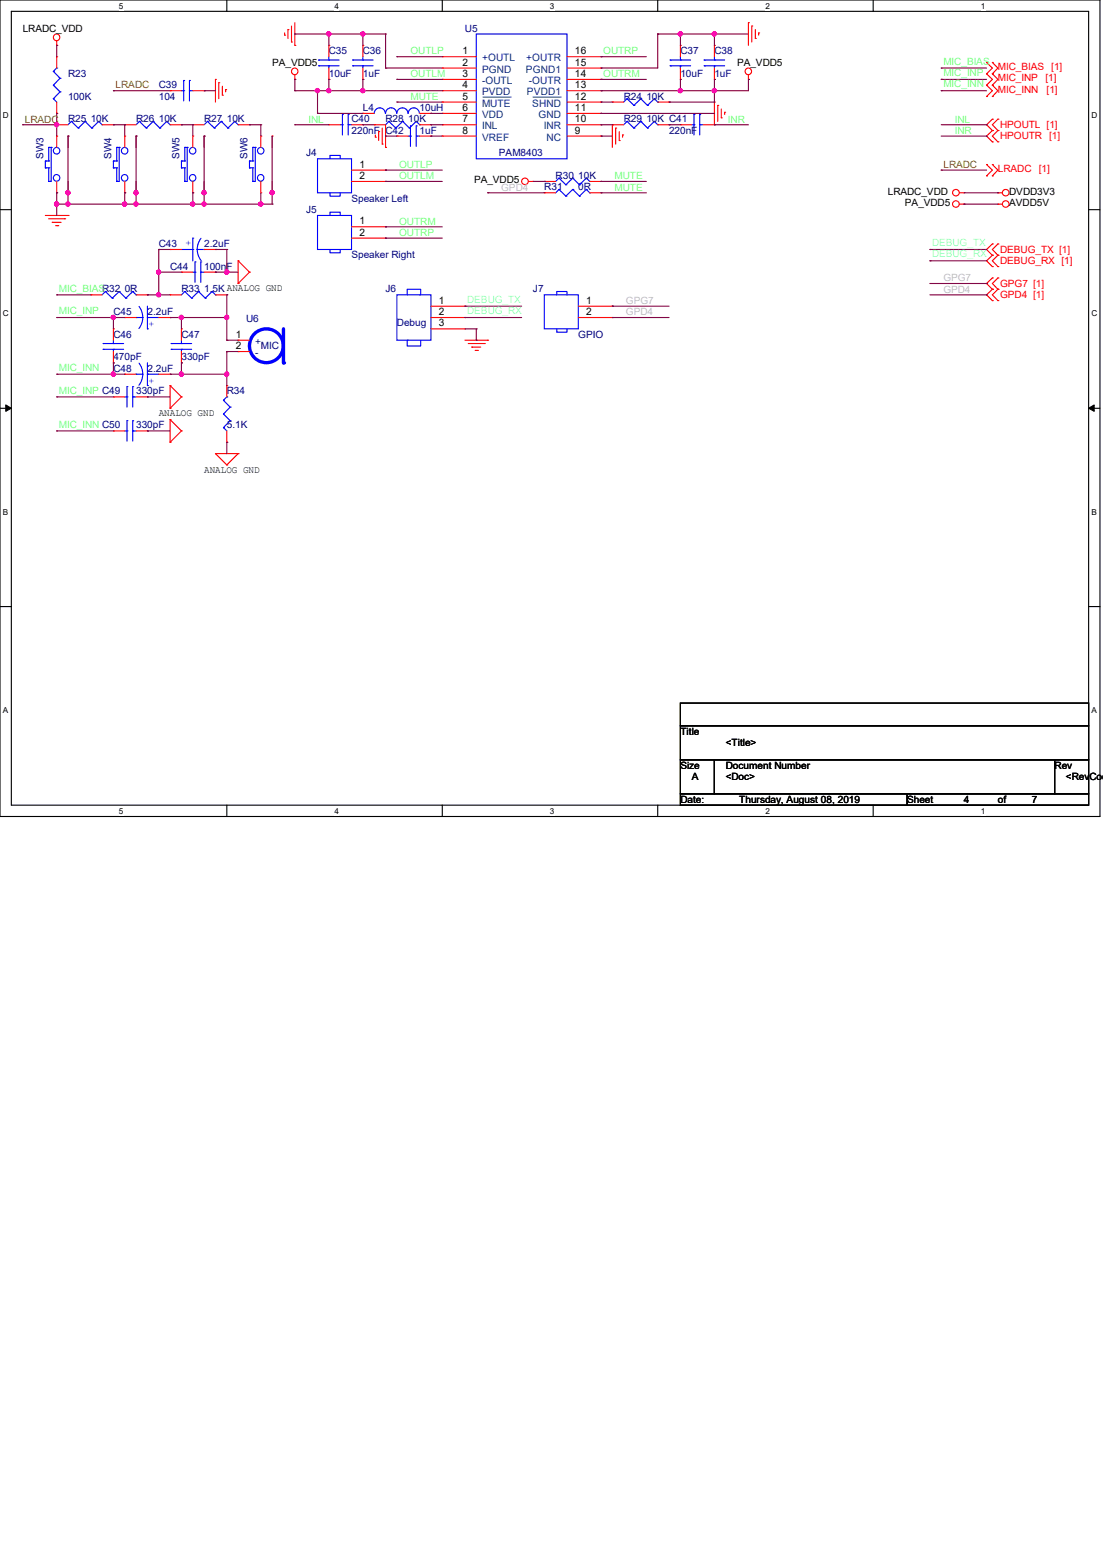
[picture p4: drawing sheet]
<svg xmlns="http://www.w3.org/2000/svg" width="210mm" height="297mm" viewBox="0 0 210 297" stroke-linecap="round" stroke-linejoin="round" font-family="sans-serif">
<path d="M0 0h209.4v155.4h-209.4zM2.2 2.2h205.1v151.1h-205.1z" fill="none" stroke="#000" stroke-width=".21"/>
<g fill="#fff">
<path d="M22.6 .3h.9v1.7h-.9z"/>
<path d="M22.6 153.5h.9v1.8h-.9z"/>
</g>
<path d="M43.2 0v2.2M43.2 153.3v2.1" fill="none" stroke="#000" stroke-width=".21"/>
<g fill="#fff">
<path d="M63.7 .3h.8v1.7h-.8z"/>
<path d="M63.7 153.5h.8v1.8h-.8z"/>
</g>
<path d="M84.2 0v2.2M84.2 153.3v2.1" fill="none" stroke="#000" stroke-width=".21"/>
<g fill="#fff">
<path d="M104.7 .3h.8v1.7h-.8z"/>
<path d="M104.7 153.5h.8v1.8h-.8z"/>
</g>
<path d="M125.2 0v2.2M125.2 153.3v2.1" fill="none" stroke="#000" stroke-width=".21"/>
<g fill="#fff">
<path d="M145.7 .3h.9v1.7h-.9z"/>
<path d="M145.7 153.5h.9v1.8h-.9z"/>
</g>
<path d="M166.2 0v2.2M166.2 153.3v2.1" fill="none" stroke="#000" stroke-width=".21"/>
<g fill="#fff">
<path d="M186.7 .3h.9v1.7h-.9z"/>
<path d="M186.7 153.5h.9v1.8h-.9z"/>
<path d="M.6 21h1.1v1.8h-1.1z"/>
<path d="M207.8 21h1.1v1.8h-1.1z"/>
<path d="M.6 58.8h1.1v1.7h-1.1z"/>
<path d="M207.8 58.8h1.1v1.7h-1.1z"/>
</g>
<path d="M0 39.9h2.2M207.3 39.9h2.1" fill="none" stroke="#000" stroke-width=".21"/>
<g fill="#fff">
<path d="M.6 96.6h1v1.7h-1z"/>
<path d="M207.8 96.6h1v1.7h-1z"/>
</g>
<path d="M0 77.7h2.2M207.3 77.7h2.1" fill="none" stroke="#000" stroke-width=".21"/>
<path d="M1.1 77.1l1.1 .6-1.1 .6zM207.3 77.7l1-.6v1.2z" fill="#000" stroke="#000" stroke-width=".19"/>
<g fill="#fff">
<path d="M.6 134.4h.9v1.7h-.9z"/>
<path d="M207.8 134.4h1v1.7h-1z"/>
</g>
<path d="M0 115.5h2.2M207.3 115.5h2.1M129.5 133.9h77.8v4.3h-77.8zM129.5 138.2h77.8v6.5h-77.8zM129.5 144.7h6.5v6.4h-6.5zM129.5 151.1h43.2v2.2h-43.2zM136 144.7h64.8v6.4h-64.8zM172.7 151.1h34.6v2.2h-34.6zM200.8 144.7h6.5v6.4h-6.5z" fill="none" stroke="#000" stroke-width=".21"/>
<g fill="none" stroke="#f00" stroke-width=".21">
<path d="M10.8 8.6h.1M10.8 7.8v.8M41 15.1h.1M41 15.1v4.3M41.7 15.7h.1M41.7 15.7v3.1M42.3 18.1h.1M42.3 16.4v1.7M43 17.1h.1M43 17.1v.4M54.2 6.7h.1M54.2 6.3v.4"/>
<path d="M54.8 5.6h.1M54.8 5.6v1.7M55.5 8h.1M55.5 5v3M56.1 8.6h.1M56.1 15.1h.1M56.1 4.3v4.3M56.1 14.3v.8M136 19.4h.1M136 19.4v4.3M142.5 4.3h.1M142.5 15.1h.1"/>
<path d="M142.5 4.3v4.3M142.5 14.3v.8M143.1 5h.1M143.1 5v3M143.8 7.3h.1M143.8 5.6v1.7M144.4 6.3h.1M144.4 6.3v.4M187.8 14.1h.1M187.8 11.9h.1M187.8 16.2h.1M187.8 18.4h.1"/>
<path d="M187.8 11.9l1.1 1.1-1.1 1.1M187.8 14.1l1.1 1-1.1 1.1M187.8 16.2l1.1 1.1-1.1 1.1M188.9 14.1h.1M188.9 11.9h.1M188.9 16.2h.1M188.9 18.4h.1M188.9 11.9l1.1 1.1-1.1 1.1M188.9 14.1l1.1 1-1.1 1.1M188.9 16.2l1.1 1.1-1.1 1.1M36.7 36.7h.1M36.7 25.9h.1"/>
<path d="M36.7 25.9v2.2M36.7 34.5v2.2M38.9 25.9h.1M38.9 36.7h.1M38.9 25.9v2.2M38.9 34.5v2.2M71.5 26.1h.1M71.5 25.7v.4M72.1 25.1h.1M72.1 25.1v1.7M72.8 27.4h.1M72.8 24.4v3"/>
<path d="M73.4 28.1h.1M73.4 23.7v4.4M100.6 34.5h.9M101.5 34.5h.1M116.6 23.7h.1M116.6 23.7v4.4M117.2 24.4h.1M117.2 24.4v3M117.9 26.8h.1M117.9 25.1v1.7M118.5 25.7h.1M118.5 25.7v.4"/>
<path d="M136.7 20.1h.1M136.7 20.1v3M137.3 22.4h.1M137.3 20.7v1.7M138 21.4h.1M138 21.4v.4M182.7 36.7h.8M182.7 38.9h.8M183.5 36.7h.1M183.5 38.9h.1M187.8 33.5h.1M187.8 31.3h.1"/>
<path d="M187.8 31.3l1.1 1.1-1.1 1.1M188.9 22.7h.1M188.9 24.8h.1M188.9 27h.1M188.9 33.5h.1M188.9 31.3h.1M188.9 22.7l-1.1 1 1.1 1.1M188.9 24.8l-1.1 1.1 1.1 1.1M188.9 31.3l1.1 1.1-1.1 1.1M190 36.7h.1M190 38.9h.1M190 24.8h.1"/>
<path d="M190 22.7h.1M190 27h.1M190 36.7h.8M190 38.9h.8M190 22.7l-1.1 1 1.1 1.1M190 24.8l-1.1 1.1 1.1 1.1M8.6 41h4.4M9.3 41.7h3M9.9 42.3h.1M9.9 42.3h1.7M10.6 43h.4M11 43h.1"/>
<path d="M12.3 41.7h.1M13 41h.1M45.3 49.7h.1M45.3 54h.1M45.3 49.7v4.3M45.3 49.7l2.2 2.1M47.5 51.8h.1M47.5 51.8l-2.2 2.2M188.9 46.4h.1M188.9 48.6h.1M188.9 50.8h.1M188.9 52.9h.1"/>
<path d="M188.9 55.1h.1M188.9 57.2h.1M188.9 46.4l-1.1 1.1 1.1 1.1M188.9 48.6l-1.1 1.1 1.1 1.1M188.9 52.9l-1.1 1.1 1.1 1.1M188.9 55.1l-1.1 1 1.1 1.1M190 48.6h.1M190 46.4h.1M190 50.8h.1M190 55.1h.1M190 52.9h.1M190 57.2h.1"/>
<path d="M190 46.4l-1.1 1.1 1.1 1.1M190 48.6l-1.1 1.1 1.1 1.1M190 52.9l-1.1 1.1 1.1 1.1M190 55.1l-1.1 1 1.1 1.1M21.6 69.1h.1M21.6 62.6h.1M21.6 62.6v2.2M21.6 66.9v2.2M32.4 73.4h.1M32.4 77.7h.1M32.4 79.9h.1M32.4 73.4v4.3"/>
<path d="M32.4 79.9v4.3M32.4 73.4l2.1 2.2M32.4 79.9l2.1 2.1M34.5 75.6h.1M34.5 75.6l-2.1 2.1M88.5 64.8h4.3M89.2 65.4h3M89.8 66.1h.1M89.8 66.1h1.7M90.5 66.7h.4M90.9 66.7h.1M92.2 65.4h.1"/>
<path d="M92.8 64.8h.1M32.4 84.2h.1M34.5 82h.1M34.5 82l-2.1 2.2M41 86.4h.1M41 86.4h4.3M41 86.4l2.2 2.1M43.2 88.5h.1M45.3 86.4h.1M45.3 86.4l-2.1 2.1"/>
<circle cx="10.8" cy="7.1" r=".62"/>
<circle cx="56.1" cy="13.6" r=".62"/>
<circle cx="142.5" cy="13.6" r=".62"/>
<circle cx="100" cy="34.5" r=".63"/>
<circle cx="182" cy="36.7" r=".63"/>
<circle cx="182" cy="38.8" r=".63"/>
<circle cx="191.5" cy="36.7" r=".63"/>
<circle cx="191.5" cy="38.8" r=".63"/>
</g>
<g fill="none" stroke="#00f" stroke-width=".21">
<path d="M34.5 30.6h.1M34.5 32h.1M34.5 30.6h.7M34.5 30.6v1.4M34.5 32h.7M35.2 28.1h.1M35.2 30.6h.1M35.2 32h.1M35.2 34.5h.1M35.2 28.1h.4M35.2 28.1v2.5M35.2 32v2.5"/>
<path d="M35.6 28.1h.1M35.6 28.1v6.4h-.4M19.6 65.4h.1M19.6 66.5h.1M19.6 65.4h3.9M19.6 66.5h3.9M21.6 66.5h.1M21.6 65.4h.1M21.6 64.8v.6M21.6 66.5v.4"/>
<circle cx="36.7" cy="33.9" r=".62"/>
<circle cx="36.7" cy="28.7" r=".62"/>
</g>
<g fill="none" stroke="#00f" stroke-width=".63">
<path d="M54 62.6v6.5"/>
<circle cx="50.7" cy="65.8" r="3.2"/>
</g>
<circle cx="54" cy="69.1" r=".32" fill="#00f"/>
<g fill="none" stroke="#f00" stroke-width=".21">
<path d="M10.8 10.8h.1M10.8 10.8v2.2M10.8 19.4v2.2M32.4 17.3h.1M32.4 17.3h2.1M36.7 17.3h2.2M38.9 17.3h.1M62.6 15.1h.1M62.6 8.6h.1M62.6 8.6v2.2M62.6 13v2.1M69.1 15.1h.1"/>
<path d="M69.1 8.6h.1M69.1 8.6v2.2M69.1 13v2.1M84.2 10.8h.1M84.2 13h.1M84.2 15.1h.1M84.2 17.3h.1M84.2 19.4h.1M84.2 10.8h6.5M84.2 13h6.5M84.2 15.1h6.5M84.2 17.3h6.5"/>
<path d="M84.2 19.4h6.5M107.9 10.8h6.5M107.9 13h6.5M107.9 15.1h6.5M107.9 17.3h6.5M107.9 19.4h6.5M114.4 19.4h.1M114.4 17.3h.1M114.4 15.1h.1M114.4 13h.1M114.4 10.8h.1M116.6 19.4h.1"/>
<path d="M116.6 19.4h2.1M125.2 19.4h2.2M127.4 19.4h.1M129.5 15.1h.1M129.5 8.6h.1M129.5 8.6v2.2M129.5 13v2.1M136 15.1h.1M136 8.6h.1M136 8.6v2.2M136 13v2.1M10.8 36.7h.1"/>
<path d="M10.8 25.9h.1M10.8 23.7h.1M10.8 21.6h.1M10.8 23.7h2.2M10.8 25.9v2.2M10.8 34.5v2.2M13 25.9h.1M13 36.7h.1M13 25.9v2.2M13 34.5v2.2M19.4 23.7h2.2M21.6 23.7h.1"/>
<path d="M23.7 23.7h.1M23.7 36.7h.1M23.7 25.9h.1M23.7 23.7h2.2M23.7 25.9v2.2M23.7 34.5v2.2M25.9 25.9h.1M25.9 36.7h.1M25.9 25.9v2.2M25.9 34.5v2.2M32.4 23.7h2.1M34.5 23.7h.1"/>
<path d="M36.7 23.7h.1M36.7 23.7h2.2M45.3 23.7h2.2M47.5 23.7h.1M49.7 36.7h.1M49.7 25.9h.1M49.7 25.9v2.2M49.7 34.5v2.2M51.8 25.9h.1M51.8 36.7h.1M51.8 25.9v2.2M51.8 34.5v2.2"/>
<path d="M62.6 23.7h.1M62.6 23.7h2.2M66.9 23.7h2.2M66.9 32.4h6.5M66.9 34.5h6.5M69.1 21.6h.1M69.1 23.7h.1M69.1 21.6h2.1M71.2 23.7h.1M71.2 23.7h2.2M73.4 32.4h.1M73.4 34.5h.1"/>
<path d="M75.6 25.9h.1M75.6 25.9h2.1M79.9 23.7h2.1M79.9 21.6h2.1M79.9 25.9h2.1M82 25.9h.1M82 21.6h.1M82 23.7h.1M84.2 21.6h.1M84.2 23.7h.1M84.2 25.9h.1M84.2 23.7h6.5"/>
<path d="M84.2 21.6h6.5M84.2 25.9h6.5M103.6 36.7h.1M103.6 34.5h.1M103.6 34.5h2.2M103.6 36.7h2.2M107.9 23.7h6.5M107.9 21.6h6.5M107.9 25.9h6.5M112.3 34.5h2.1M112.3 36.7h2.1M114.4 25.9h.1"/>
<path d="M114.4 23.7h.1M114.4 21.6h.1M114.4 36.7h.1M114.4 34.5h.1M116.6 23.7h.1M116.6 23.7h2.1M125.2 23.7h2.2M127.4 23.7h.1M129.5 23.7h.1M129.5 23.7h2.2M133.9 23.7h2.1M136 23.7h.1"/>
<path d="M17.3 56.1h.1M17.3 56.1h2.1M25.9 56.1h2.2M28.1 56.1h.1M32.4 56.1h.1M32.4 47.5h.1M32.4 56.1h2.1M32.4 47.5h2.1M34.5 51.8h.1M34.5 51.8h2.2M38.9 51.8h2.1M38.9 47.5h2.1"/>
<path d="M41 51.8h.1M41 47.5h.1M41 56.1h2.2M43.2 56.1h.1M66.9 43.2h6.5M66.9 45.3h6.5M73.4 43.2h.1M73.4 45.3h.1M82 58.3h6.5M88.5 58.3h.1M110.1 58.3h6.5M116.6 58.3h.1"/>
<path d="M21.6 75.6h.1M21.6 75.6h2.1M23.7 60.5h.1M23.7 71.2h.1M23.7 60.5h2.2M23.7 71.2h2.2M25.9 75.6h2.2M28.1 75.6h.1M30.2 60.5h2.2M30.2 71.2h2.2M32.4 60.5h.1M32.4 71.2h.1"/>
<path d="M34.5 69.1h.1M34.5 62.6h.1M34.5 62.6v2.2M34.5 66.9v2.2M43.2 73.4h.1M43.2 73.4v2.2M45.3 64.8h.1M45.3 66.9h.1M45.3 64.8h2.2M45.3 66.9h2.2M82 60.5h6.5M82 62.6h6.5"/>
<path d="M88.5 60.5h.1M88.5 62.6h.1M110.1 60.5h6.5M116.6 60.5h.1M21.6 82h.1M21.6 82h2.1M25.9 82h2.2M28.1 82h.1M43.2 84.2h.1M43.2 82v2.2"/>
</g>
<g fill="none" stroke="#00f" stroke-width=".21">
<path d="M10.2 18.8h.1M10.2 16.2h.1M10.2 13.6h.1M10.2 18.8l.6 .6M10.2 16.2l1.2 1.3M10.2 13.6l1.2 1.3M10.8 13h.1M10.8 13l-.6 .6M11.4 17.5h.1M11.4 14.9h.1M11.4 17.5l-1.2 1.3M11.4 14.9l-1.2 1.3"/>
<path d="M34.5 17.3h.5M35 17.3h.1M35 15.3h.1M35 15.3v3.9M36.1 15.3h.1M36.1 17.3h.1M36.1 17.3h.6M36.1 15.3v3.9M60.7 11.4h.1M60.7 12.5h.1M60.7 11.4h3.9M60.7 12.5h3.9"/>
<path d="M62.6 12.5h.1M62.6 11.4h.1M62.6 10.8v.6M62.6 12.5v.5M67.1 11.4h.1M67.1 12.5h.1M67.1 11.4h3.9M67.1 12.5h3.9M69.1 12.5h.1M69.1 11.4h.1M69.1 10.8v.6M69.1 12.5v.5"/>
<path d="M90.7 6.5h17.2v23.7h-17.2zM119.4 18.8h.1M119.4 18.8l-.7 .6M119.4 18.8l1.3 1.3M122 18.8h.1M122 18.8l-1.3 1.3M122 18.8l1.3 1.3M124.6 18.8h.1M124.6 18.8l-1.3 1.3M124.6 18.8l.6 .6M125.2 19.4h.1M127.6 11.4h.1"/>
<path d="M127.6 12.5h.1M127.6 11.4h3.9M127.6 12.5h3.9M129.5 12.5h.1M129.5 11.4h.1M129.5 10.8v.6M129.5 12.5v.5M134.1 11.4h.1M134.1 12.5h.1M134.1 11.4h3.9M134.1 12.5h3.9M136 12.5h.1"/>
<path d="M136 11.4h.1M136 10.8v.6M136 12.5v.5M8.6 30.6h.1M8.6 32h.1M8.6 30.6h.7M8.6 32h.7M8.6 30.6v1.4M9.3 28.1h.1M9.3 30.6h.1M9.3 32h.1M9.3 34.5h.1"/>
<path d="M9.3 28.1h.4M9.3 28.1v2.5M9.3 32v2.5M9.7 28.1h.1M9.7 28.1v6.4h-.4M13.6 23.1h.1M13.6 23.1l-.6 .6M13.6 23.1l1.3 1.3M14.9 24.4h.1M16.2 23.1h.1M16.2 23.1l-1.3 1.3M16.2 23.1l1.3 1.3"/>
<path d="M17.5 24.4h.1M18.8 23.1h.1M18.8 23.1l-1.3 1.3M18.8 23.1l.6 .6M19.4 23.7h.1M21.6 30.6h.1M21.6 32h.1M21.6 30.6h.6M21.6 32h.6M21.6 30.6v1.4M22.2 28.1h.1M22.2 30.6h.1"/>
<path d="M22.2 32h.1M22.2 34.5h.1M22.2 28.1h.5M22.2 28.1v2.5M22.2 32v2.5M22.7 28.1h.1M22.7 28.1v6.4h-.5M26.5 23.1h.1M26.5 23.1l-.6 .6M26.5 23.1l1.4 1.3M27.9 24.4h.1M29.2 23.1h.1"/>
<path d="M29.2 23.1l-1.3 1.3M29.2 23.1l1.2 1.3M30.4 24.4h.1M31.7 23.1h.1M31.7 23.1l-1.3 1.3M31.7 23.1l.7 .6M32.4 23.7h.1M39.5 23.1h.1M39.5 23.1l-.6 .6M39.5 23.1l1.3 1.3M40.8 24.4h.1M42.1 23.1h.1"/>
<path d="M42.1 23.1l-1.3 1.3M42.1 23.1l1.3 1.3M43.4 24.4h.1M44.7 23.1h.1M44.7 23.1l-1.3 1.3M44.7 23.1l.6 .6M45.3 23.7h.1M47.5 30.6h.1M47.5 32h.1M47.5 30.6h.6M47.5 30.6v1.4M47.5 32h.6"/>
<path d="M48.1 28.1h.1M48.1 30.6h.1M48.1 32h.1M48.1 34.5h.1M48.1 28.1h.5M48.1 28.1v2.5M48.1 32v2.5M48.6 28.1h.1M48.6 28.1v6.4h-.5M60.5 30.2h6.4v6.5h-6.4zM62.8 30.2v-.6h2v.6M62.8 36.7v.6h2v-.6"/>
<path d="M64.8 23.7h.4M65.2 23.7h.1M65.2 21.8h.1M65.2 21.8v3.9M66.3 21.8h.1M66.3 23.7h.1M66.3 23.7h.6M66.3 21.8v3.9M71.2 21.6a1.06 1.06 0 0 1 1.1-1.1 1.06 1.06 0 0 1 1.1 1.1M73.4 21.6a1.06 1.06 0 0 1 1.1-1.1 1.06 1.06 0 0 1 1 1.1M74 23.1h.1M74 23.1l-.6 .6"/>
<path d="M74 23.1l1.4 1.3M75.4 24.4h.1M75.6 21.6a1.06 1.06 0 0 1 1-1.1 1.06 1.06 0 0 1 1.1 1.1M76.7 23.1h.1M76.7 23.1l-1.3 1.3M76.7 23.1l1.2 1.3M77.7 21.6a1.06 1.06 0 0 1 1.1-1.1 1.06 1.06 0 0 1 1 1.1M77.7 25.9h.4M77.9 24.4h.1M78.1 25.9h.1M78.1 24h.1M78.1 24v3.9"/>
<path d="M79.2 24h.1M79.2 25.9h.1M79.2 23.1h.1M79.2 25.9h.7M79.2 24v3.9M79.2 23.1l-1.3 1.3M79.2 23.1l.7 .6M79.9 23.7h.1M106.4 36.1h.1M106.4 33.9h.1M106.4 36.1l-.6 .6M106.4 36.1l1.3 1.2"/>
<path d="M106.4 33.9l-.6 .6M106.4 33.9l1.3 1.3M107.7 37.3h.1M107.7 35.2h.1M109.1 36.1h.1M109.1 33.9h.1M109.1 36.1l-1.4 1.2M109.1 36.1l1.2 1.2M109.1 33.9l-1.4 1.3M109.1 33.9l1.2 1.3M110.3 37.3h.1M110.3 35.2h.1"/>
<path d="M111.6 36.1h.1M111.6 33.9h.1M111.6 36.1l-1.3 1.2M111.6 36.1l.7 .6M111.6 33.9l-1.3 1.3M111.6 33.9l.7 .6M112.3 36.7h.1M112.3 34.5h.1M119.4 23.1h.1M119.4 23.1l-.7 .6M119.4 23.1l1.3 1.3M120.7 24.4h.1"/>
<path d="M120.7 20.1h.1M122 23.1h.1M122 23.1l-1.3 1.3M122 23.1l1.3 1.3M123.3 24.4h.1M123.3 20.1h.1M124.6 23.1h.1M124.6 23.1l-1.3 1.3M124.6 23.1l.6 .6M125.2 23.7h.1M131.7 23.7h.4M132.1 23.7h.1"/>
<path d="M132.1 21.8h.1M132.1 21.8v3.9M133.2 21.8h.1M133.2 23.7h.1M133.2 23.7h.7M133.2 21.8v3.9M20.1 55.5h.1M20.1 55.5l-.7 .6M20.1 55.5l1.3 1.3M21.4 56.8h.1M22.7 55.5h.1M22.7 55.5l-1.3 1.3"/>
<path d="M22.7 55.5l1.3 1.3M24 56.8h.1M25.3 55.5h.1M25.3 55.5l-1.3 1.3M25.3 55.5l.6 .6M25.9 56.1h.1M26.5 58.3l.6 1.2 .1 1-.3 1.3-.4 .7M28.1 58.3v4.3M34.5 47.5h2.2M35.2 55.5h.1M35.2 55.5l-.7 .6M35.2 55.5l1.3 1.3"/>
<path d="M36.5 56.8h.1M36.7 45.3h.1M36.7 47.5h.1M36.7 51.8h.4M36.7 45.3v4.4M37.1 51.8h.1M37.1 49.9h.1M37.1 49.9v3.9M37.5 47.5l.3 1.3 .5 .8M37.5 47.5h1.4M37.8 55.5h.1M37.8 55.5l-1.3 1.3"/>
<path d="M37.8 55.5l1.3 1.3M38.2 49.9h.1M38.2 51.8h.1M38.2 51.8h.7M38.2 49.9v3.9M38.3 45.4l-.6 1.2-.2 .9M38.9 47.5h.1M39.1 56.8h.1M40.4 55.5h.1M40.4 55.5l-1.3 1.3M40.4 55.5l.6 .6M41 56.1h.1"/>
<path d="M60.5 41h6.4v6.5h-6.4zM62.8 41v-.6h2v.6M62.8 47.5v.6h2v-.6M75.6 56.1h6.4v8.7h-6.4zM77.5 56.1v-1h2.6v1h-.2M103.6 56.1h6.5v6.5h-6.5zM106 56.1v-.6h1.9v.6M23.7 75.6h.5M24.2 75.6h.1M24.2 73.6h.1M24.2 73.6v3.9M25.3 73.6h.1"/>
<path d="M25.3 75.6h.1M25.3 75.6h.6M25.3 73.6v3.9M25.9 60.5h.1M25.9 71.2h.1M25.9 60.5h1.3M25.9 71.2h1.3M26.5 69.1l.6 1.2 .1 1-.3 1.3-.4 .7M28.1 62.6h.1M28.1 60.5h.1M28.1 73.4h.1M28.1 71.2h.1"/>
<path d="M28.1 60.5h2.1M28.1 69.1v4.3M28.1 71.2h2.1M32.6 65.4h.1M32.6 66.5h.1M32.6 65.4h3.9M32.6 66.5h3.9M34.5 66.5h.1M34.5 65.4h.1M34.5 64.8v.6M34.5 66.5v.4M42.5 78.8h.1"/>
<path d="M42.5 76.2h.1M42.5 78.8l1.3 1.3M42.5 76.2l1.3 1.3M43.2 75.6h.1M43.2 75.6l-.7 .6M43.8 77.5h.1M43.8 77.5l-1.3 1.3M77.7 64.8h-.2v1.1h2.6v-1.1M106 62.6v.6h1.9v-.6M23.7 82h.5M24.2 82h.1M24.2 80.1h.1"/>
<path d="M24.2 80.1v3.9M25.3 80.1h.1M25.3 82h.1M25.3 80.1v3.9M25.3 82h.6M42.5 81.4h.1M42.5 81.4l.7 .6M43.8 80.1h.1M43.8 80.1l-1.3 1.3"/>
<circle cx="10.8" cy="33.9" r=".62"/>
<circle cx="10.8" cy="28.7" r=".62"/>
<circle cx="23.7" cy="28.7" r=".62"/>
<circle cx="23.7" cy="33.9" r=".62"/>
<circle cx="49.6" cy="33.9" r=".62"/>
<circle cx="49.6" cy="28.7" r=".62"/>
</g>
<path d="M91.9 18.5h5.3M97.2 18.5h.1M101.4 18.5h5.3M106.7 18.5h.1" fill="none" stroke="#004080" stroke-width=".19"/>
<g fill="none" stroke="#800040" stroke-width=".21">
<path d="M10.8 8.6h.1M10.8 8.6v2.2M21.6 17.3h.1M21.6 17.3h10.8M38.9 17.3h.1M38.9 17.3h2.1M56.1 6.5h.1M56.1 15.1h.1M56.1 17.3h.1M56.1 17.3h28.1M56.1 6.5h17.3M56.1 15.1v2.2"/>
<path d="M60.5 17.3h.1M60.5 17.3v4.3M62.6 6.5h.1M62.6 15.1h.1M62.6 17.3h.1M62.6 6.5v2.1M62.6 15.1v2.2M69.1 6.5h.1M69.1 15.1h.1M69.1 17.3h.1M69.1 6.5v2.1M69.1 15.1v2.2"/>
<path d="M73.4 6.5h.1M73.4 13h.1M73.4 6.5v6.5M73.4 13h10.8M75.6 10.8h.1M75.6 15.1h.1M75.6 19.4h.1M75.6 10.8h8.6M75.6 15.1h8.6M75.6 19.4h8.6M114.4 10.8h.1M114.4 13h.1"/>
<path d="M114.4 15.1h.1M114.4 17.3h.1M114.4 19.4h.1M114.4 10.8h8.7M114.4 15.1h8.7M114.4 19.4h2.2M125.2 6.5h.1M125.2 6.5h17.3M125.2 6.5v6.5h-10.8M127.4 19.4h.1M129.5 6.5h.1M129.5 15.1h.1"/>
<path d="M129.5 17.3h.1M129.5 6.5v2.1M129.5 15.1v2.2M136 6.5h.1M136 15.1h.1M136 17.3h.1M136 6.5v2.1M136 15.1v4.3h-8.6M142.5 15.1h.1M142.5 15.1v2.2h-28.1M179.2 13h.1M179.2 15.1h.1"/>
<path d="M179.2 17.3h.1M179.2 17.3h8.6M179.2 13h8.6M179.2 15.1h8.6M4.3 23.7h.1M4.3 23.7h6.5M10.8 21.6h.1M10.8 23.7h.1M10.8 36.7h.1M10.8 38.9h.1M10.8 21.6v4.3M10.8 36.7v4.3"/>
<path d="M10.8 38.9h41M13 25.9h.1M13 36.7h.1M13 38.9h.1M13 25.9v13M21.6 23.7h.1M21.6 23.7h2.1M23.7 23.7h.1M23.7 36.7h.1M23.7 38.9h.1M23.7 23.7v2.2M23.7 36.7v2.2"/>
<path d="M25.9 25.9h.1M25.9 36.7h.1M25.9 38.9h.1M25.9 25.9v13M34.5 23.7h.1M34.5 23.7h2.2M36.7 23.7h.1M36.7 36.7h.1M36.7 38.9h.1M36.7 23.7v2.2M36.7 36.7v2.2M38.9 25.9h.1"/>
<path d="M38.9 36.7h.1M38.9 38.9h.1M38.9 25.9v13M47.5 23.7h.1M47.5 23.7h2.2M49.7 23.7h.1M49.7 38.9h.1M49.7 23.7v2.2M49.7 36.7v2.2M51.8 36.7h.1M51.8 38.9h.1M51.8 25.9v13"/>
<path d="M56.1 23.7h.1M56.1 23.7h6.5M60.5 21.6h.1M60.5 21.6h8.6M69.1 23.7h.1M69.1 23.7h2.1M73.4 32.4h.1M73.4 34.5h.1M73.4 25.9h.1M73.4 32.4h10.8M73.4 34.5h10.8M73.4 25.9h2.2"/>
<path d="M82 21.6h.1M82 23.7h.1M82 25.9h.1M82 23.7h2.2M82 21.6h2.2M82 25.9h2.2M92.8 36.7h.1M92.8 36.7h10.8M101.5 34.5h2.1M103.6 34.5h.1M114.4 21.6h.1M114.4 23.7h.1"/>
<path d="M114.4 25.9h.1M114.4 34.5h.1M114.4 36.7h.1M114.4 23.7h2.2M114.4 34.5h8.7M114.4 21.6h21.6M114.4 25.9h2.2M114.4 36.7h8.7M127.4 23.7h.1M127.4 23.7h2.1M136 23.7h.1M136 23.7h6.5"/>
<path d="M179.2 32.4h.1M179.2 23.7h8.6M179.2 32.4h8.6M179.2 25.9h8.6M183.5 38.9h.1M183.5 38.9h6.5M183.5 36.7h6.5M187.8 23.7h.1M187.8 25.9h.1M190 36.7h.1M10.8 56.1h.1M10.8 56.1h6.5"/>
<path d="M28.1 56.1h.1M28.1 56.1h4.3M30.2 47.5h.1M30.2 56.1h.1M30.2 51.8h.1M30.2 47.5h2.2M30.2 47.5v8.6M30.2 51.8h4.3M41 51.8h.1M41 47.5h.1M41 47.5h2.2M41 51.8h4.3"/>
<path d="M43.2 56.1h.1M43.2 47.5h.1M43.2 51.8h.1M43.2 47.5v4.3M43.2 56.1v8.7M73.4 43.2h.1M73.4 45.3h.1M73.4 43.2h10.8M73.4 45.3h10.8M88.5 58.3h.1M88.5 58.3h10.8M116.6 58.3h.1"/>
<path d="M116.6 58.3h10.8M177 47.5h.1M177 49.7h.1M177 56.1h10.8M177 47.5h10.8M177 49.7h10.8M177 54h10.8M187.8 54h.1M187.8 56.1h.1M10.8 60.5h.1M10.8 71.2h.1M10.8 75.6h.1"/>
<path d="M10.8 60.5h12.9M10.8 71.2h12.9M10.8 75.6h10.8M21.6 60.5h.1M21.6 69.1h.1M21.6 71.2h.1M21.6 60.5v2.1M21.6 69.1v2.1M28.1 75.6h.1M28.1 75.6h4.3M32.4 60.5h.1M32.4 71.2h.1"/>
<path d="M32.4 60.5h10.8M32.4 71.2h10.8M34.5 60.5h.1M34.5 69.1h.1M34.5 71.2h.1M34.5 60.5v2.1M34.5 69.1v2.1M43.2 60.5h.1M43.2 64.8h.1M43.2 66.9h.1M43.2 71.2h.1M43.2 66.9v6.5"/>
<path d="M43.2 64.8h2.1M43.2 66.9h2.1M88.5 60.5h.1M88.5 60.5h10.8M88.5 62.6h2.2M90.7 62.6h.1M90.7 64.8h.1M90.7 62.6v2.2M116.6 60.5h.1M116.6 60.5h10.8M10.8 82h.1M10.8 82h10.8"/>
<path d="M28.1 82h.1M28.1 82h4.3M43.2 84.2h.1M43.2 84.2v2.2"/>
</g>
<g fill="#f0f" stroke="#f0f" stroke-width=".21">
<circle cx="10.8" cy="23.7" r=".4"/>
<circle cx="38.8" cy="36.7" r=".4"/>
<circle cx="12.9" cy="38.8" r=".4"/>
<circle cx="12.9" cy="36.7" r=".4"/>
<circle cx="23.7" cy="38.8" r=".4"/>
<circle cx="25.9" cy="36.7" r=".4"/>
<circle cx="38.8" cy="38.8" r=".4"/>
<circle cx="10.8" cy="38.8" r=".4"/>
<circle cx="36.7" cy="38.8" r=".4"/>
<circle cx="25.9" cy="38.8" r=".4"/>
<circle cx="49.6" cy="38.8" r=".4"/>
<circle cx="51.8" cy="36.7" r=".4"/>
<circle cx="62.6" cy="6.5" r=".4"/>
<circle cx="69.1" cy="6.5" r=".4"/>
<circle cx="136" cy="6.5" r=".4"/>
<circle cx="129.5" cy="6.5" r=".4"/>
<circle cx="62.6" cy="17.3" r=".4"/>
<circle cx="60.4" cy="17.3" r=".4"/>
<circle cx="69.1" cy="17.3" r=".4"/>
<circle cx="136" cy="17.3" r=".4"/>
<circle cx="129.5" cy="17.3" r=".4"/>
<circle cx="30.2" cy="56.1" r=".4"/>
<circle cx="43.2" cy="60.4" r=".4"/>
<circle cx="21.6" cy="60.4" r=".4"/>
<circle cx="34.5" cy="60.4" r=".4"/>
<circle cx="21.6" cy="71.2" r=".4"/>
<circle cx="34.5" cy="71.2" r=".4"/>
<circle cx="30.2" cy="51.8" r=".4"/>
<circle cx="43.2" cy="51.8" r=".4"/>
<circle cx="43.2" cy="71.2" r=".4"/>
</g>
<g font-size="1.9">
<text x="4.3" y="6">LRADC_VDD</text>
<text x="88.1" y="10.3">1</text>
<text x="109.5" y="10.3">16</text>
<text x="51.8" y="12.5">PA_VDD5</text>
<text x="88.1" y="12.5">2</text>
<text x="88.1" y="14.6">3</text>
<text x="88.1" y="16.8">4</text>
<text x="109.5" y="16.8">13</text>
<text x="109.5" y="14.6">14</text>
<text x="109.5" y="12.5">15</text>
<text x="140.3" y="12.5">PA_VDD5</text>
<text x="88.1" y="19">5</text>
<text x="88.1" y="21.1">6</text>
<text x="88.1" y="23.3">7</text>
<text x="109.5" y="23.3">10</text>
<text x="109.5" y="21.1">11</text>
<text x="109.5" y="19">12</text>
<text x="88.1" y="25.4">8</text>
<text x="109.5" y="25.4">9</text>
<text x="68.5" y="31.9">1</text>
<text x="68.5" y="34.1">2</text>
<text x="90.3" y="34.9">PA_VDD5</text>
<text x="169" y="37.1">LRADC_VDD</text>
<text x="172.3" y="39.2">PA_VDD5</text>
<text x="192.1" y="37.1">DVDD3V3</text>
<text x="192.1" y="39.2">AVDD5V</text>
<text x="68.5" y="42.7">1</text>
<text x="68.5" y="44.9">2</text>
<text x="83.6" y="57.8">1</text>
<text x="83.6" y="60">2</text>
<text x="111.6" y="57.8">1</text>
<text x="111.6" y="60">2</text>
<text x="44.9" y="64.3">1</text>
<text x="83.6" y="62.1">3</text>
<text x="44.9" y="66.5">2</text>
<text x="30.2" y="79.2">ANALOG GND</text>
<text x="38.9" y="90">ANALOG GND</text>
<text x="129.5" y="139.9">Title</text>
<text x="138.2" y="142">&lt;Title&gt;</text>
<text x="129.5" y="146.3">Size</text>
<text x="131.7" y="148.5">A</text>
<text x="138.2" y="146.3">Document Number</text>
<text x="138.2" y="148.5">&lt;Doc&gt;</text>
<text x="200.8" y="146.3">Rev</text>
<text x="202.9" y="148.5">&lt;RevCode</text>
<text x="129.5" y="152.8">Date:</text>
<text x="140.8" y="152.8">Thursday, August 08, 2019</text>
<text x="172.7" y="152.8">Sheet</text>
<text x="183.5" y="152.8">4</text>
<text x="190" y="152.8">of</text>
<text x="196.5" y="152.8">7</text>
</g>
<g font-size="1.9" fill="#000080">
<text x="62.6" y="10.3">C35</text>
<text x="69.1" y="10.3">C36</text>
<text x="88.5" y="6">U5</text>
<text x="129.5" y="10.3">C37</text>
<text x="136" y="10.3">C38</text>
<text x="13" y="14.6">R23</text>
<text x="30.2" y="16.8">C39</text>
<text x="62.6" y="14.6">10uF</text>
<text x="69.1" y="14.6">1uF</text>
<text x="129.5" y="14.6">10uF</text>
<text x="136" y="14.6">1uF</text>
<text x="13" y="23.3">R25</text>
<text x="13" y="19">100K</text>
<text x="17.3" y="23.3">10K</text>
<text x="25.9" y="23.3">R26</text>
<text x="30.2" y="23.3">10K</text>
<text x="30.2" y="19">104</text>
<text x="38.9" y="23.3">R27</text>
<text x="43.2" y="23.3">10K</text>
<text x="66.9" y="23.3">C40</text>
<text x="69.1" y="21.1">L4</text>
<text x="73.4" y="23.3">R28</text>
<text x="77.7" y="23.3">10K</text>
<text x="79.9" y="21.1">10uH</text>
<text x="118.7" y="23.3">R29</text>
<text x="118.7" y="19">R24</text>
<text x="123.1" y="23.3">10K C41</text>
<text x="123.1" y="19">10K</text>
<text x="58.3" y="29.8">J4</text>
<text x="66.9" y="25.4">220nF</text>
<text x="73.4" y="25.4">C42</text>
<text x="79.9" y="25.4">1uF</text>
<text x="95" y="29.8">PAM8403</text>
<text x="127.4" y="25.4">220nF</text>
<text x="8.3" y="30.2" transform="rotate(-90 8.3 30.2)">SW3</text>
<text x="21.2" y="30.2" transform="rotate(-90 21.2 30.2)">SW4</text>
<text x="34.2" y="30.2" transform="rotate(-90 34.2 30.2)">SW5</text>
<text x="47.1" y="30.2" transform="rotate(-90 47.1 30.2)">SW6</text>
<text x="105.8" y="34.1">R30</text>
<text x="110.1" y="34.1">10K</text>
<text x="58.3" y="40.6">J5</text>
<text x="66.9" y="38.4">Speaker Left</text>
<text x="103.6" y="36.2">R31</text>
<text x="110.1" y="36.2">0R</text>
<text x="30.2" y="47">C43</text>
<text x="38.9" y="47">2.2uF</text>
<text x="32.4" y="51.4">C44</text>
<text x="38.9" y="51.4">100nF</text>
<text x="66.9" y="49.2">Speaker Right</text>
<text x="21.6" y="60">C45</text>
<text x="23.7" y="55.7">0R</text>
<text x="28.1" y="60">2.2uF</text>
<text x="34.5" y="55.7">R33</text>
<text x="38.9" y="55.7">1.5K ANALOG GND</text>
<text x="73.4" y="55.7">J6</text>
<text x="101.5" y="55.7">J7</text>
<text x="21.6" y="64.3">C46</text>
<text x="34.5" y="64.3">C47</text>
<text x="46.9" y="61.3">U6</text>
<text x="75.6" y="62.1">Debug</text>
<text x="110.1" y="64.3">GPIO</text>
<text x="21.6" y="68.6">470pF</text>
<text x="21.6" y="70.8">C48</text>
<text x="28.1" y="70.8">2.2uF</text>
<text x="34.5" y="68.6">330pF</text>
<text x="49.7" y="66.5">MIC</text>
<text x="25.9" y="75.1">330pF</text>
<text x="43.2" y="75.1">R34</text>
<text x="25.9" y="81.6">330pF</text>
<text x="43.2" y="81.6">5.1K</text>
</g>
<g font-size="1.9" fill="#80ff80">
<text x="78.1" y="10.4">OUTLP</text>
<text x="114.8" y="10.4">OUTRP</text>
<text x="78.1" y="14.7">OUTLM</text>
<text x="114.8" y="14.7">OUTRM</text>
<text x="179.6" y="12.3">MIC_BIAS</text>
<text x="179.6" y="14.5">MIC_INP</text>
<text x="179.6" y="16.6">MIC_INN</text>
<text x="58.7" y="23.3">INL</text>
<text x="78.1" y="19">MUTE</text>
<text x="138.6" y="23.3">INR</text>
<text x="181.8" y="23.3">INL</text>
<text x="181.8" y="25.5">INR</text>
<text x="76" y="32">OUTLP</text>
<text x="76" y="34.1">OUTLM</text>
<text x="117" y="34.1">MUTE</text>
<text x="117" y="36.3">MUTE</text>
<text x="76" y="42.8">OUTRM</text>
<text x="76" y="44.9">OUTRP</text>
<text x="11.2" y="55.5">MIC_BIASR32</text>
<text x="11.2" y="59.8">MIC_INP</text>
<text x="11.2" y="70.6">MIC_INN</text>
<text x="11.2" y="74.9">MIC_INP C49</text>
<text x="11.2" y="81.4">MIC_INN C50</text>
</g>
<g font-size="1.9" fill="#004080">
<text x="91.8" y="11.7">+OUTL</text>
<text x="100.2" y="11.7">+OUTR</text>
<text x="91.8" y="13.8">PGND</text>
<text x="91.8" y="16">-OUTL</text>
<text x="100.1" y="13.8">PGND1</text>
<text x="100.7" y="16">-OUTR</text>
<text x="91.8" y="18.2">PVDD</text>
<text x="91.8" y="20.3">MUTE</text>
<text x="91.8" y="22.5">VDD</text>
<text x="100.3" y="18.2">PVDD1</text>
<text x="101.3" y="20.3">SHND</text>
<text x="102.5" y="22.5">GND</text>
<text x="91.8" y="24.6">INL</text>
<text x="91.8" y="26.8">VREF</text>
<text x="103.5" y="24.6">INR</text>
<text x="104.1" y="26.8">NC</text>
<text x="48.6" y="65.7">+</text>
<text x="48.6" y="67.8">-</text>
</g>
<g font-size="1.9" fill="#808000">
<text x="22" y="16.8">LRADC</text>
<text x="4.7" y="23.3">LRADC</text>
<text x="179.6" y="32">LRADC</text>
</g>
<g font-size="1.9" fill="#f00">
<text x="190" y="13.3">MIC_BIAS</text>
<text x="190" y="15.5">MIC_INP</text>
<text x="190" y="17.7">MIC_INN</text>
<text x="199" y="15.5">[1]</text>
<text x="199.3" y="17.7">[1]</text>
<text x="200.1" y="13.3">[1]</text>
<text x="190.4" y="24.4">HPOUTL [1]</text>
<text x="190.4" y="26.5">HPOUTR [1]</text>
<text x="190" y="32.8">LRADC</text>
<text x="197.8" y="32.8">[1]</text>
<text x="190.4" y="48.1">DEBUG_TX [1]</text>
<text x="190.4" y="50.3">DEBUG_RX [1]</text>
<text x="190.4" y="54.6">GPG7 [1]</text>
<text x="190.4" y="56.8">GPD4 [1]</text>
</g>
<g font-size="1.9" fill="#c0c0c0">
<text x="95.4" y="36.3">GPD4</text>
<text x="179.6" y="53.6">GPG7</text>
<text x="119.2" y="57.9">GPG7</text>
<text x="179.6" y="55.7">GPD4</text>
<text x="119.2" y="60">GPD4</text>
</g>
<g font-size="1.9" fill="#80ffff">
<text x="177.5" y="46.9">DEBUG_TX</text>
<text x="177.5" y="49">DEBUG_RX</text>
<text x="88.9" y="57.7">DEBUG_TX</text>
<text x="88.9" y="59.8">DEBUG_RX</text>
</g>
<g font-size="1.8" fill="#00f">
<text x="36.4" y="46.9" transform="rotate(-90 36.4 46.9)">+</text>
<text x="28.4" y="61.1" transform="rotate(90 28.4 61.1)">+</text>
<text x="28.4" y="71.9" transform="rotate(90 28.4 71.9)">+</text>
</g>
<g font-size="1.6">
<text x="22.6" y="1.6">5</text>
<text x="63.7" y="1.6">4</text>
<text x="104.7" y="1.6">3</text>
<text x="145.7" y="1.6">2</text>
<text x="186.7" y="1.6">1</text>
<text x=".5" y="22.4">D</text>
<text x="207.8" y="22.4">D</text>
<text x=".5" y="60.2">C</text>
<text x="207.8" y="60.2">C</text>
<text x=".5" y="98">B</text>
<text x="207.8" y="98">B</text>
<text x=".5" y="135.8">A</text>
<text x="207.8" y="135.8">A</text>
<text x="22.6" y="154.9">5</text>
<text x="63.7" y="154.9">4</text>
<text x="104.7" y="154.9">3</text>
<text x="145.7" y="154.9">2</text>
<text x="186.7" y="154.9">1</text>
</g>
</svg>
